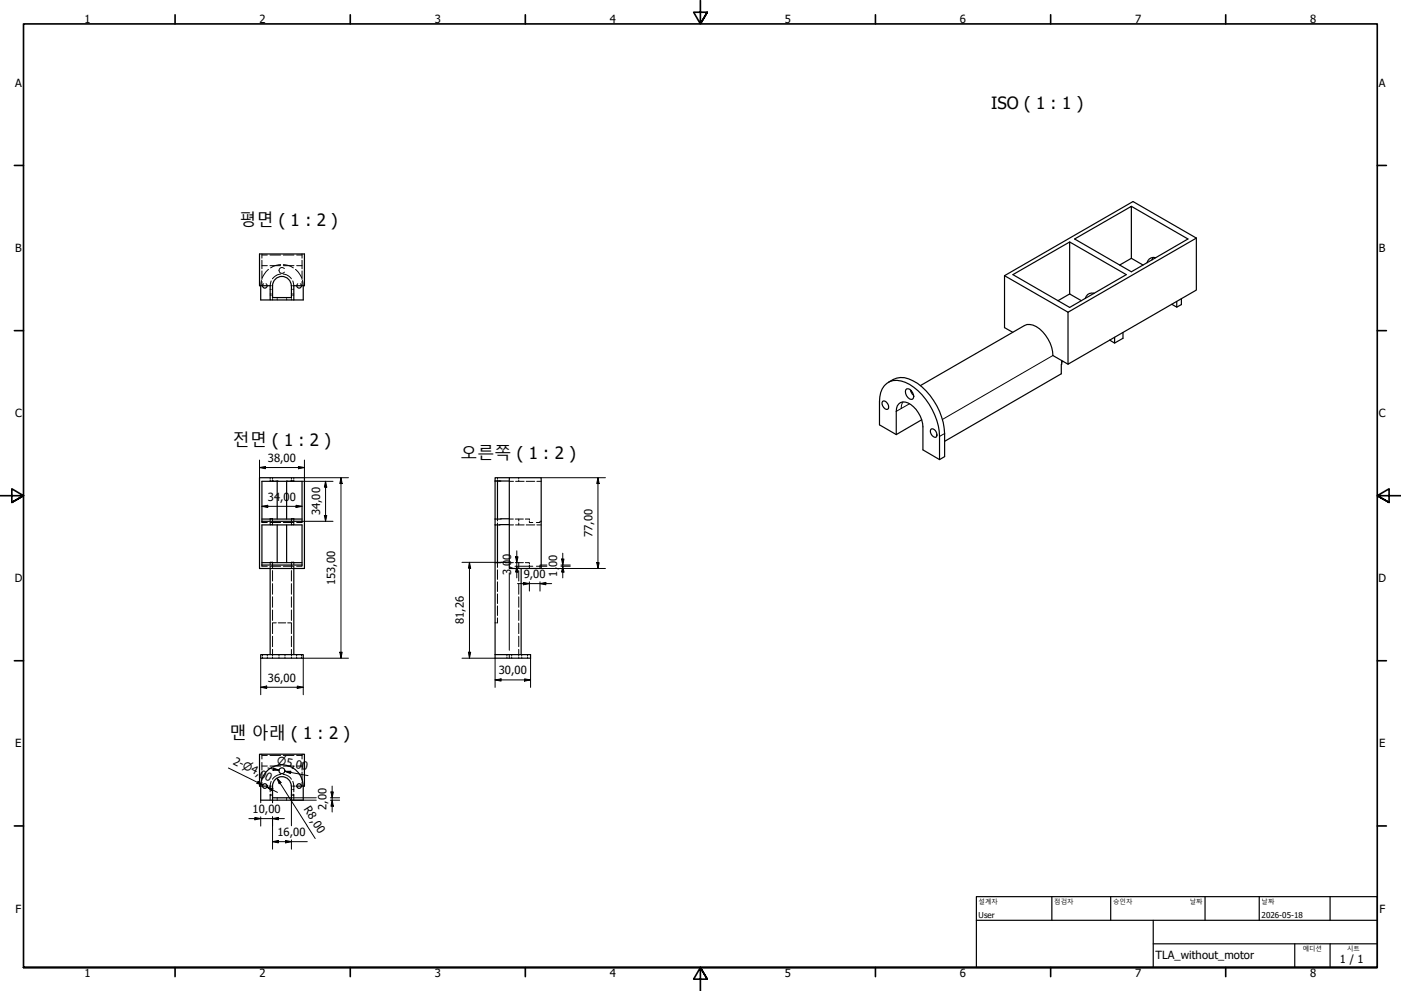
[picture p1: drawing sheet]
<svg xmlns="http://www.w3.org/2000/svg" width="594mm" height="420mm" viewBox="0 0 594 420" stroke-linecap="round" stroke-linejoin="round" font-family="sans-serif">
<g fill="#000">
<circle cx="115.6" cy="203.9" r=".19"/>
<circle cx="117.5" cy="203.9" r=".19"/>
<circle cx="123.6" cy="203.9" r=".19"/>
<circle cx="124.6" cy="203.9" r=".19"/>
</g>
<g fill="none" stroke="#000" stroke-width=".42">
<path d="M110.9 118.9l-.3 2.2M111.1 107.7v1.8M111.1 110.3v3.7M111.1 114.9v3.6M111.1 119.4v1.7M111.1 112.6h2.2M111.1 108.1h2.2M113.9 114.2l-1.1 1-1.6 2.6M114.5 112.6h4.5M114.5 108.1h4.5M115 119.1l-.4 2h.3M119 112.2l-2 .3-2.3 1.1"/>
<path d="M119.1 116.2a4.7 4.7 0 0 0-3.6 2M120.1 116.2a4.5 4.5 0 0 1 3.5 2M120.1 112.2l2 .3 2.3 1.1M120.1 112.6h4.6M120.1 108.1h4.6M120.6 113.9a1.26 1.26 0 0 0-1.9-.2 1.26 1.26 0 0 0 0 1.9 1.26 1.26 0 0 0 1.9-.2M124.1 119.1l.5 2h-.4M125.3 114.2l1.1 1 1.5 2.6M125.8 112.6h2.3M125.8 108.1h2.3M128.1 107.7v1.8M128.1 110.3v3.7"/>
<path d="M128.1 114.9v3.6M128.1 119.4v1.7M128.3 118.9l.3 2.2M111.8 120.3l-.5 .8M112.8 120.3l.5 .8M114.6 124.6h.3M114.6 125.1h.3M114.6 122.7h.3M115.3 124.6h.3M115.3 121.1h.3M115.3 125.1h.3M115.3 122.7h.3"/>
<path d="M115.6 126.2v.3M115.6 126.8v.4M117.5 126.2v.3M117.5 126.8v.4M121.5 126.2v.3M121.5 126.8v.4M123.6 126.2v.3M123.6 126.8v.4M123.6 124.6h.3M123.6 121.1h.3M123.6 125.1h.3M123.6 122.7h.3"/>
<path d="M124.2 124.6h.4M124.2 125.1h.4M124.2 122.7h.4M126.3 120.3l-.5 .8M127.3 120.3l.5 .8M114.6 203.4v.5h.3M114.6 202.5v.5M115.3 203.9h.9M115.6 202.5v.5M115.6 203.4v.7M116.9 203.9l.6 .2M122.2 203.9l-.7 .2"/>
<path d="M122.9 203.9h1h-.3M123.6 202.5v.5M123.6 203.4v.7M124.6 203.4v.5h-.4M124.6 202.5v.5M209.9 203.9h.4M210.9 203.4v.5h-.3M210.9 202.5v.5M216 204.1h1.7M218.6 204.1h3.6M220 202.5v.6M220 203.6v.5"/>
<path d="M223.1 204.1h3.7M227.6 204.1h1.9M111.1 221.4l2.2 .1M111.1 239.9l2.2 .2M111.1 221v.2M111.1 239.6v.1M114.5 221.5h4.5M114.6 222.4v.1M114.6 222.4h.3M114.6 220.1v.7M114.6 221.7v.7M114.6 238.5v.9"/>
<path d="M115.3 222.4h.3M115.6 222.4v.1M115.6 220.1v.7M115.6 221.7v.7M115.6 238.5v2.3M120.1 221.5h4.6M123.6 222.4v.1M123.6 222.4h.3M123.6 220.1v.7M123.6 221.7v.7M123.6 238.5v2.3M124.2 222.4h.4"/>
<path d="M124.6 222.4v.1M124.6 220.1v.7M124.6 221.7v.7M124.6 238.5v.9M128.1 239.9l-2.3 .2M128.1 221.4l-2.3 .1M128.1 221v.2M128.1 239.6v.1M210.9 220.1v.8M210.9 221.7v.8M210.9 238.5v2.1M216 220.1h1.7"/>
<path d="M216 238.5h1.7M216 222.5h1.7M218.5 220.1h3.4M218.5 238.5h3.4M218.6 222.5h3.6M220 220.1v.8M220 221.7v.8M220 238.5v2.3M222.8 238.5h1.7v.6M222.8 220.1h1.7v.4M223.1 222.5h3.7M224.5 239.6v.5h1.4"/>
<path d="M224.5 221v.5h1.4M227.6 222.5h1.9M229 239.9l-1.5 .2M229 221.4l-1.5 .1M229.1 239.6l-.1 .1M229.1 221l-.1 .2M229.3 239.6h.2M229.3 221h.2M114.5 240.1h4.5M114.6 240.2v.8M115.6 241.9v4.5M115.6 247.4v4.5"/>
<path d="M115.6 253v4.5M115.6 258.6v4.5M120.1 240.1h4.6M123.6 241.9v4.5M123.6 247.4v4.5M123.6 253v4.5M123.6 258.6v4.5M124.6 240.2v.8M210.9 241.6v4.1M210.9 246.7v4.1M210.9 251.8v4.1M210.9 256.9v4.1"/>
<path d="M220 241.9v4.5M220 247.4v4.5M220 253v4.5M220 258.6v4.5M111.3 277.5v.5M111.3 278.6v.5M113.3 277.5v.5M113.3 278.6v.5M115.6 264.2v4.4M115.6 269.7v4.5M115.6 275.3v2.7M115.6 278.6v.5"/>
<path d="M115.6 264.1h1.6M118 264.1h3.2M118.3 277.5v.5M118.3 278.6v.5M120.8 277.5v.5M120.8 278.6v.5M122 264.1h1.6M123.6 264.2v4.4M123.6 269.7v4.5M123.6 275.3v2.7M123.6 278.6v.5M125.8 277.5v.5"/>
<path d="M125.8 278.6v.5M127.8 277.5v.5M127.8 278.6v.5M209.9 264.1h.4M210.9 262v2.1h-.3M214.9 277.5v.5M214.9 278.6v.5M217 277.5v.5M217 278.6v.5M220 264.2v4.4M220 269.7v4.5M220 275.3v2.7"/>
<path d="M220 278.6v.5M221.2 277.5v.5M221.2 278.6v.5M223.7 277.5v.5M223.7 278.6v.5M111.1 319.8v.2M128.1 319.8v.2M110.6 333.3h.2M111.1 320.1v1.7M111.1 323.3v3.2M111.1 327.3v3.5M111.1 331.6v1.7h.2"/>
<path d="M111.1 324.8h2.2M111.1 320.3h2.2M113.3 333.3h.4M114.2 333.3h.7M114.5 324.8h4.5M114.5 320.3h4.5M114.6 336.8v2.5M114.6 337.3h.3M114.6 336.8h.3M114.6 334.8h.3M115 331.3l-.4 2v2.4M115.3 337.3h.3"/>
<path d="M115.3 336.8h.3M115.3 333.3h.3M115.3 334.8h.3M117.5 338.2v.4M117.5 338.9v.4M119.1 328.3h-.5a4.9 4.9 0 0 0-3.1 2.1M120.1 328.3h.4a4.5 4.5 0 0 1 3.1 2.1M120.1 324.8h4.6M120.1 320.3h4.6M121.5 338.2v.4M121.5 338.9v.4M123.6 337.3h.3"/>
<path d="M123.6 336.8h.3M123.6 333.3h.3M123.6 334.8h.3M124.1 331.3l.5 2v2.4M124.2 337.3h.4M124.2 336.8h.4M124.2 333.3h.8M124.2 334.8h.4M124.6 336.8v2.5M125.4 333.3h.4M125.8 324.8h2.3M125.8 320.3h2.3"/>
<path d="M128.1 320.1v1.7M128.1 323.3v3.2M128.1 327.3v3.5M128.1 331.6v1.7h-.3M128.3 333.3h.3"/>
</g>
<g fill="none" stroke="#000" stroke-width=".51">
<path d="M479.7 87.5l24 13.8-24 13.9-24-13.9 24-13.8v22M110 107.7h19.1v13.4h-4.5v6.1h-10v-6.1h-4.6zM426 116.9v22l3.5 2M426 116.9l26.9 15.5M453.6 102.6l24 13.8-24 13.9-24.1-13.9 24.1-13.8v22M479.7 109.5l5 2.9M479.7 109.5l-4.9 2.9M488.9 109.1l-.5 1.1M490.1 109.3a2.92 2.92 0 0 0-3.8 2.1M507.3 100.9v22.1l-54.4 31.4v-22M507.3 100.9l-26.9-15.5-54.4 31.5M507.3 100.9l-54.4 31.5"/>
<path d="M110.6 121.1v6.1h4M111.3 121.2a.98 .98 0 0 0 1 1 .98 .98 0 0 0 1-1M123.6 121.1v5.1h-8v-5.1a4 4 0 0 1 4-3.9 4 4 0 0 1 3.9 4M125.9 121.2a.98 .98 0 0 0 .9 1 .98 .98 0 0 0 1-1M128.6 121.1v6.1h-4M453.6 124.6l4.9 2.9M453.6 124.6l-5 2.9M463.7 124.3v.2M463.9 124.4a2.92 2.92 0 0 0-3.7 2.1M499 127.8v2.4l-2.1-1.2M501 126.7v2.4l-2 1.1M450.2 152.9l-.2 5.6-49.4 28.6"/>
<path d="M450.7 153.2l-.5 .3M452.9 154.4l-6.4-3.7a15.1 15.1 0 0 0-8.5-12.9l-2.5-.2-1.1 .4-44.1 25.5M472.6 143v2.5l-2.1-1.3M476.2 140.9v2.5l-3.6 2.1M374.3 170.2a2.18 2.18 0 0 1 2.1 1 2.18 2.18 0 0 1 0 2.3 2.4 2.4 0 0 1-2.1-3.3zM376.7 162.1a8.9 8.9 0 0 1 10.5-.6 28 28 0 0 1 13.4 22.3v9.8l-2.2 1.3-7-4.2v-9.7a11.9 11.9 0 0 0-7.5-10.5 3.3 3.3 0 0 0-3.9 3.9v9.9M384.4 164.9a2.92 2.92 0 0 1 2.5 4.4 2.92 2.92 0 0 1-2.5-4.4zM386.1 165.3l.7 1.7 .6 .6M386.5 165.7l-.3 .1M390.8 178l-10.8 6.3M380 184.3l-7.1-4.2v-9.8a8.2 8.2 0 0 1 5.9-9 13.5 13.5 0 0 1 10.5 4.4 29 29 0 0 1 9.1 19.3v9.9M394.8 182a2.21 2.21 0 0 1 2.1 1 2.21 2.21 0 0 1 0 2.4 2.43 2.43 0 0 1-2.1-3.4z"/>
<path d="M110 202.5h19.1v38.5h-19.1zM111.1 204.1h17v16.9h-17zM117.5 204.1v16M121.5 204.1v16M209.9 203.9v18.6M209.9 203.9h6.1M210.9 203.9v16.2M216 219.9l-6.1 .2M216 202.5h-6.1v1.4M216 202.5h13.5v38.5h-13.5zM111.1 220.1h17M111.1 222.5h17v17.1h-17z"/>
<path d="M111.1 238.5h17M114.6 220.1h1M114.6 238.5h1M117.5 222.5v16M121.5 222.5v16M123.6 220.1h1M123.6 238.5h1M209.9 222.5v16h6.1M209.9 238.5v40.6h15.1v-1.6h-15.1M210.9 222.5v16M216 222.4l-6.1 .1M114.6 241v36.5"/>
<path d="M124.6 241v36.5M221 241v36.5M110.6 277.5h18v1.6h-18zM110 319.8h19.1v13.5h-.5v6h-18v-6h-.6zM110.6 333.3a9 9 0 0 1 8.9-9 9 9 0 0 1 9 9M111.3 333.3h2M115.6 338.2h8M123.5 333.3a4 4 0 0 0-4-4 4 4 0 0 0-3.9 4v6M123.6 333.3v6M125.8 333.3h2"/>
<circle cx="112.3" cy="333.3" r=".98"/>
<circle cx="119.5" cy="326.8" r="1.24"/>
<circle cx="126.8" cy="333.3" r=".98"/>
</g>
<path d="M446.5 150.7l-46.9 27.1M382.1 173.2l-2.1 1.2M382.9 170.4l-.4 .8-.4 2M385.7 171.2l-3.6 2M400.6 183.8l-2.2 1.2M216 242.9v32.8M216 277.6v1.4" fill="none" stroke="#000" stroke-width=".42"/>
<circle cx="212" cy="203.9" r=".25" fill="#000"/>
<g fill="none" stroke="#000" stroke-width=".7">
<path d="M74.2 6.3v3.8M148.5 6.3v3.8M222.8 6.3v3.8M297 .2v9.9l-2.9-4.9h5.8l-2.9 4.9 2.9-4.9M371.2 6.3v3.8M445.5 6.3v3.8M519.7 6.3v3.8M6.1 70.1h3.9M584 70.1h3.9M6.1 140.2h3.9M584 140.2h3.9M0 210.2h10l-5-3v5.8l5-2.8-5 2.8"/>
<path d="M594 210.2h-10l5-3v5.8l-5-2.8 5 2.8M6.1 280.1h3.9M584 280.1h3.9M6.1 350.2h3.9M584 350.2h3.9M10 410.2v-400.1h574v400.1h-574h574M74.2 410.2v3.9M148.5 410.2v3.9M222.8 410.2v3.9M299.9 415.1l-2.9-4.9 2.9 4.9h-5.8l2.9-4.9v10M371.2 410.2v3.9M445.5 410.2v3.9"/>
<path d="M519.7 410.2v3.9"/>
</g>
<path d="M414 380.2h170v30h-170zM414 390.2h170M446 380.2v10M471 380.2v10M489 390.2v20M511 380.2v10M534 380.2v10M564 380.2v10M489 400.2h95M549 400.2v10M564 400.2v10" fill="none" stroke="#000" stroke-width=".51"/>
<g fill="none" stroke="#000" stroke-width=".42">
<path d="M110 198.2l2.6-.4v.9zM110 198.2h19.1M110 195.1v7.4M126.6 197.8l2.5 .4-2.5 .5zM129.1 195.1v7.4h18.7M111.1 214.7l2.4-.5v1zM111.1 214.7h17M125.5 214.2l2.6 .5-2.6 .5zM128.1 204.1h13.1M137.5 218.5h1.1l-.6 2.5zM138 204.1l.6 2.4h-1.1zM138 204.1v16.9"/>
<path d="M144.6 202.5l.5 2.5h-1zM144.6 202.5v76.6M229.5 202.5h27.2M253.6 202.5l.5 2.5h-1.1zM253.6 202.5v38.5M128.1 221h13.1M195.9 238.4h16.5M199.1 238.4l.5 2.5h-1zM199.1 238.4v40.7M218.6 236.1h1l-.5 2.4zM219.1 233.5v11.5M229.5 239.6h2.4"/>
<path d="M237.9 239.6h3.9M238.1 237h1l-.5 2.6zM238.6 234.5v10.5M253 238.5h1.1l-.5 2.5zM218.4 240.1h6.1v.6M219.1 240.1l.5 2.4h-1zM219.5 247.4h14.4M221.9 246.9l2.6 .5-2.6 .5zM224.5 246.7v3.9M229 247.4l2.5-.5v1zM229 246.7v3.9M229.5 241h27.2"/>
<path d="M231.9 240.1h-2.9v.6M237.9 240.1h3.9M238.6 240.1l.5 2.4h-1zM110.6 279.1v15.5M144.1 276.5h1l-.5 2.6zM147.8 279.1h-19.2v15.5M195.9 279.1h14v12.3M198.6 276.5h1l-.5 2.6zM225 279.1v12.3M110.6 291.4l2.5-.5v1zM110.6 291.4h18M126 290.9l2.6 .5-2.6 .5z"/>
<path d="M209.9 288.3l2.6-.5v1zM209.9 288.3h15.1M222.4 287.8l2.6 .5-2.6 .5zM96.8 325.6l14.6 7.2-2.2-1.1M109.4 331.3l2 1.5-2.4-.7zM110.6 339.3v1M113.2 333.7l2.5 .7-.4 .9zM113.2 333.7l4.5 2.3M113.6 325.6l4.8 1M115.6 339.3v1M116 325.6l2.4 1h-2.6zM117.6 330.2l12.6 19.9"/>
<path d="M117.7 330.1l1.5 1.7-.8 .5-.8-2M120.8 327h2.5l-.2 1zM123.3 327.4l-2.5-.4 9.8 1.8M123.6 338.2h10.5M134.1 339.3h-10.5v10.8M140.1 338.2h3.9M140.1 339.3h3.9M140.3 335.8h1.1l-.6 2.4zM140.8 339.3l.6 2.5h-1.1zM140.8 333.3v11M105.5 347.1h15.1M108.1 346.6l2.5 .5-2.5 .5z"/>
<path d="M110.6 346.3v3.9M115.6 356.8l2.4-.5v1.1zM115.6 347.1l2.4-.5v1zM115.6 356.8h14.7M115.6 346.3v13.7M121.1 356.3l2.5 .5-2.5 .6zM123.6 356.1v3.9M130.3 350.2l3.4 5.3"/>
</g>
<g fill="#000">
<path d="M110 198.2l2.6-.4v.9zM126.6 197.8l2.5 .4-2.5 .5zM111.1 214.7l2.4-.5v1zM125.5 214.2l2.6 .5-2.6 .5zM137.5 218.5h1.1l-.6 2.5zM138 204.1l.6 2.4h-1.1zM144.6 202.5l.5 2.5h-1zM253.6 202.5l.5 2.5h-1.1zM218.6 236.1h1l-.5 2.4zM238.1 237h1l-.5 2.6zM253 238.5h1.1l-.5 2.5zM199.1 238.4l.5 2.5h-1z"/>
<path d="M219.1 240.1l.5 2.4h-1zM221.9 246.9l2.6 .5-2.6 .5zM229 247.4l2.5-.5v1zM238.6 240.1l.5 2.4h-1zM144.1 276.5h1l-.5 2.6zM198.6 276.5h1l-.5 2.6zM110.6 291.4l2.5-.5v1zM126 290.9l2.6 .5-2.6 .5zM209.9 288.3l2.6-.5v1zM222.4 287.8l2.6 .5-2.6 .5zM109.4 331.3l2 1.5-2.4-.7zM113.2 333.7l2.5 .7-.4 .9z"/>
<path d="M116 325.6l2.4 1h-2.6zM117.4 329.9l1.8 1.9-.8 .5zM120.8 327h2.5l-.2 1zM140.3 335.8h1.1l-.6 2.4zM108.1 346.6l2.5 .5-2.5 .5zM115.6 356.8l2.4-.5v1.1zM115.6 347.1l2.4-.5v1zM121.1 356.3l2.5 .5-2.5 .6zM140.8 339.3l.6 2.5h-1.1z"/>
</g>
<g font-size="7.2">
<text x="420.2" y="46">ISO ( 1 : 1 )</text>
<text x="101.5" y="95.7">평면 ( 1 : 2 )</text>
<text x="98.7" y="189.1">전면 ( 1 : 2 )</text>
<text x="195.3" y="194.6">오른쪽 ( 1 : 2 )</text>
<text x="97.3" y="313.4">맨 아래 ( 1 : 2 )</text>
</g>
<g font-size="4.8">
<text x="35.8" y="9.8">1</text>
<text x="110" y="9.8">2</text>
<text x="184.3" y="9.8">3</text>
<text x="258.6" y="9.8">4</text>
<text x="332.8" y="9.8">5</text>
<text x="407" y="9.8">6</text>
<text x="481.3" y="9.8">7</text>
<text x="555.6" y="9.8">8</text>
<text x="6.4" y="36.9">A</text>
<text x="584.7" y="36.9">A</text>
<text x="6.4" y="106.9">B</text>
<text x="584.7" y="106.9">B</text>
<text x="6.4" y="176.9">C</text>
<text x="584.7" y="176.9">C</text>
<text x="113.6" y="195.9">38,00</text>
<text x="113.6" y="212.3">34</text>
<text x="118.9" y="212.3">,0</text>
<text x="122.9" y="212.3">0</text>
<text x="135.7" y="218.5" transform="rotate(-90 135.7 218.5)">34,00</text>
<text x="251.2" y="227.8" transform="rotate(-90 251.2 227.8)">77,00</text>
<text x="216.8" y="239.9" transform="rotate(-90 216.8 239.9)">00</text>
<text x="216.8" y="243.9" transform="rotate(-90 216.8 243.9)">3,</text>
<text x="222.1" y="245">9,00</text>
<text x="236.2" y="244.5" transform="rotate(-90 236.2 244.5)">1,</text>
<text x="236.2" y="240.4" transform="rotate(-90 236.2 240.4)">00</text>
<text x="6.2" y="246.9">D</text>
<text x="142.2" y="248.1" transform="rotate(-90 142.2 248.1)">153,00</text>
<text x="584.5" y="246.9">D</text>
<text x="196.7" y="264.7" transform="rotate(-90 196.7 264.7)">81,26</text>
<text x="211.5" y="285.9">30,00</text>
<text x="113.6" y="289">36,00</text>
<text x="6.5" y="316.9">E</text>
<text x="584.8" y="316.9">E</text>
<text x="98.6" y="323.8" transform="rotate(26 98.6 323.8)">2-⌀4,00</text>
<text x="107.1" y="344.7">10,00</text>
<text x="128.7" y="343.2" transform="rotate(58 128.7 343.2)">R8,00</text>
<text x="138.4" y="343.5" transform="rotate(-90 138.4 343.5)">2,00</text>
<text x="117.6" y="354.4">16,00</text>
<text x="6.6" y="386.9">F</text>
<text x="584.9" y="386.9">F</text>
<text x="490" y="406.6">TLA_without_motor</text>
<text x="568.2" y="408.1">1 / 1</text>
<text x="35.8" y="414.1">1</text>
<text x="110" y="414.1">2</text>
<text x="184.3" y="414.1">3</text>
<text x="258.6" y="414.1">4</text>
<text x="332.8" y="414.1">5</text>
<text x="407" y="414.1">6</text>
<text x="481.3" y="414.1">7</text>
<text x="555.6" y="414.1">8</text>
</g>
<text font-size="4.6" x="117.3" y="323.9" transform="rotate(11 117.3 323.9)">⌀5,00</text>
<g font-size="3.4">
<text x="415" y="389.1">User</text>
<text x="535" y="389.1">2026-05-18</text>
</g>
<g font-size="2.7">
<text x="415" y="383.3">설계자</text>
<text x="447" y="383.3">점검자</text>
<text x="472" y="383.3">승인자</text>
<text x="504.5" y="383.3">날짜</text>
<text x="535" y="383.3">날짜</text>
<text x="552.4" y="403.3">에디션</text>
<text x="571.2" y="403.3">시트</text>
</g>
</svg>
